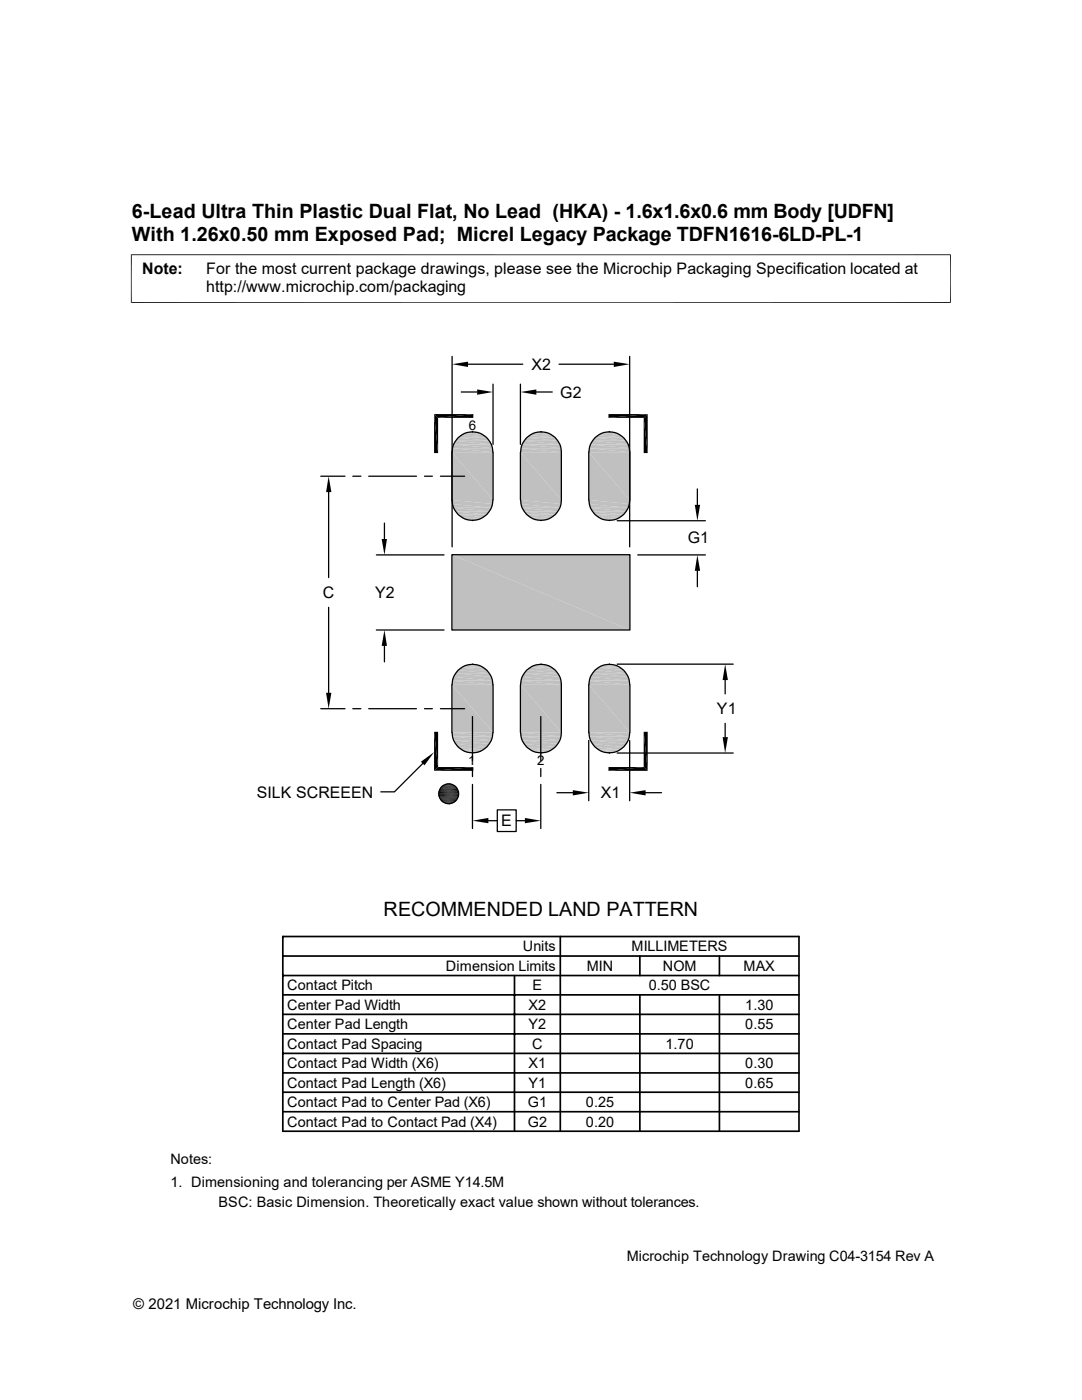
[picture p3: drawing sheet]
<svg xmlns="http://www.w3.org/2000/svg" width="216mm" height="279mm" viewBox="0 0 216 279" stroke-linecap="round" stroke-linejoin="round" font-family="sans-serif">
<g fill="#c0c0c0">
<path d="M93.5 86.2h1.6z"/>
<path d="M107.1 86.2h1.6z"/>
<path d="M120.8 86.2h1.6z"/>
</g>
<path d="M92.7 86.3h3.1M106.3 86.3h3.2M120 86.3h3.1" fill="none" stroke="#c0c0c0" stroke-width=".21"/>
<path d="M92 86.6h4.6M105.7 86.6h4.5M119.3 86.6h4.6" fill="none" stroke="#c0c0c0" stroke-width=".38"/>
<g fill="#c0c0c0">
<path d="M118.7 87.3l.6-.5 5.2 .5z"/>
<path d="M119.3 86.8h4.6l.6 .5z"/>
<path d="M105 87.3l.7-.5 5.1 .5z"/>
<path d="M105.7 86.8h4.5l.6 .5z"/>
<path d="M91.4 87.3l.6-.5 5.2 .5z"/>
<path d="M92 86.8h4.6l.6 .5z"/>
<path d="M118.7 87.3l6.3 .7h-6.8z"/>
<path d="M118.7 87.3h5.8l.5 .7z"/>
<path d="M105 87.3l6.3 .7h-6.8z"/>
<path d="M105 87.3h5.8l.5 .7z"/>
<path d="M91.4 87.3l6.3 .7h-6.9z"/>
<path d="M91.4 87.3h5.8l.5 .7z"/>
<path d="M118.2 88l7.1 .7h-7.5z"/>
<path d="M118.2 88h6.8l.3 .7z"/>
<path d="M104.5 88l7.2 .7h-7.6z"/>
<path d="M104.5 88h6.8l.4 .7z"/>
<path d="M90.8 88l7.2 .7h-7.5z"/>
<path d="M90.8 88h6.9l.3 .7z"/>
<path d="M117.8 88.7l7.8 .8h-8z"/>
<path d="M117.8 88.7h7.5l.3 .8z"/>
<path d="M104.1 88.7l7.8 .8h-8z"/>
<path d="M104.1 88.7h7.6l.2 .8z"/>
<path d="M90.5 88.7l7.8 .8h-8z"/>
<path d="M90.5 88.7h7.5l.3 .8z"/>
<path d="M117.6 89.5l8.1 .8h-8.2z"/>
<path d="M117.6 89.5h8l.1 .8z"/>
<path d="M103.9 89.5l8.1 .8h-8.2z"/>
<path d="M103.9 89.5h8l.1 .8z"/>
<path d="M90.3 89.5l8.1 .8h-8.2z"/>
<path d="M90.3 89.5h8l.1 .8z"/>
<path d="M117.5 90.3l8.2 9.5h-8.2z"/>
<path d="M117.5 90.3h8.2v9.5z"/>
<path d="M103.8 90.3l8.2 9.5h-8.2z"/>
<path d="M103.8 90.3h8.2v9.5z"/>
<path d="M90.2 90.3l8.2 9.5h-8.2z"/>
<path d="M90.2 90.3h8.2v9.5z"/>
<path d="M117.5 99.8l8.1 .8h-8z"/>
<path d="M117.5 99.8h8.2l-.1 .8z"/>
<path d="M103.8 99.8l8.1 .8h-8z"/>
<path d="M103.8 99.8h8.2l-.1 .8z"/>
<path d="M90.2 99.8l8.1 .8h-8z"/>
<path d="M90.2 99.8h8.2l-.1 .8z"/>
<path d="M117.6 100.6l7.7 .7h-7.5z"/>
<path d="M117.6 100.6h8l-.3 .7z"/>
<path d="M103.9 100.6l7.8 .7h-7.6z"/>
<path d="M103.9 100.6h8l-.2 .7z"/>
<path d="M90.3 100.6l7.7 .7h-7.5z"/>
<path d="M90.3 100.6h8l-.3 .7z"/>
<path d="M117.8 101.3l7.2 .8h-6.8z"/>
<path d="M117.8 101.3h7.5l-.3 .8z"/>
<path d="M104.1 101.3l7.2 .8h-6.8z"/>
<path d="M104.1 101.3h7.6l-.4 .8z"/>
<path d="M90.5 101.3l7.2 .8h-6.9z"/>
<path d="M90.5 101.3h7.5l-.3 .8z"/>
<path d="M118.2 102.1l6.3 .6h-5.8z"/>
<path d="M118.2 102.1h6.8l-.5 .6z"/>
<path d="M104.5 102.1l6.3 .6h-5.8z"/>
<path d="M104.5 102.1h6.8l-.5 .6z"/>
<path d="M90.8 102.1l6.4 .6h-5.8z"/>
<path d="M90.8 102.1h6.9l-.5 .6z"/>
<path d="M118.7 102.7l5.2 .5h-4.6z"/>
<path d="M118.7 102.7h5.8l-.6 .5z"/>
<path d="M105 102.7l5.2 .5h-4.5z"/>
<path d="M105 102.7h5.8l-.6 .5z"/>
<path d="M91.4 102.7l5.2 .5h-4.6z"/>
<path d="M91.4 102.7h5.8l-.6 .5z"/>
</g>
<path d="M92 103.4h4.6M105.7 103.4h4.5M119.3 103.4h4.6" fill="none" stroke="#c0c0c0" stroke-width=".38"/>
<g fill="#c0c0c0">
<path d="M93.5 103.8h1.6z"/>
<path d="M107.1 103.8h1.6z"/>
<path d="M120.8 103.8h1.6z"/>
</g>
<path d="M92.7 103.7h3.1M106.3 103.7h3.2M120 103.7h3.1" fill="none" stroke="#c0c0c0" stroke-width=".21"/>
<g fill="#c0c0c0">
<path d="M90.2 110.7l35.5 15h-35.5z"/>
<path d="M90.2 110.7h35.5v15z"/>
<path d="M93.5 132.6h1.6z"/>
<path d="M107.1 132.6h1.6z"/>
<path d="M120.8 132.6h1.6z"/>
</g>
<path d="M92.7 132.7h3.1M106.3 132.7h3.2M120 132.7h3.1" fill="none" stroke="#c0c0c0" stroke-width=".21"/>
<path d="M92 133h4.6M105.7 133h4.5M119.3 133h4.6" fill="none" stroke="#c0c0c0" stroke-width=".38"/>
<g fill="#c0c0c0">
<path d="M118.7 133.7l.6-.5 5.2 .5z"/>
<path d="M119.3 133.2h4.6l.6 .5z"/>
<path d="M105 133.7l.7-.5 5.1 .5z"/>
<path d="M105.7 133.2h4.5l.6 .5z"/>
<path d="M91.4 133.7l.6-.5 5.2 .5z"/>
<path d="M92 133.2h4.6l.6 .5z"/>
<path d="M118.7 133.7l6.3 .7h-6.8z"/>
<path d="M118.7 133.7h5.8l.5 .7z"/>
<path d="M105 133.7l6.3 .7h-6.8z"/>
<path d="M105 133.7h5.8l.5 .7z"/>
<path d="M91.4 133.7l6.3 .7h-6.9z"/>
<path d="M91.4 133.7h5.8l.5 .7z"/>
<path d="M118.2 134.4l7.1 .7h-7.5z"/>
<path d="M118.2 134.4h6.8l.3 .7z"/>
<path d="M104.5 134.4l7.2 .7h-7.6z"/>
<path d="M104.5 134.4h6.8l.4 .7z"/>
<path d="M90.8 134.4l7.2 .7h-7.5z"/>
<path d="M90.8 134.4h6.9l.3 .7z"/>
<path d="M117.8 135.1l7.8 .7h-8z"/>
<path d="M117.8 135.1h7.5l.3 .7z"/>
<path d="M104.1 135.1l7.8 .7h-8z"/>
<path d="M104.1 135.1h7.6l.2 .7z"/>
<path d="M90.5 135.1l7.8 .7h-8z"/>
<path d="M90.5 135.1h7.5l.3 .7z"/>
<path d="M117.6 135.8l8.1 .9h-8.2z"/>
<path d="M117.6 135.8h8l.1 .9z"/>
<path d="M103.9 135.8l8.1 .9h-8.2z"/>
<path d="M103.9 135.8h8l.1 .9z"/>
<path d="M90.3 135.8l8.1 .9h-8.2z"/>
<path d="M90.3 135.8h8l.1 .9z"/>
<path d="M117.5 136.7l8.2 9.5h-8.2z"/>
<path d="M117.5 136.7h8.2v9.5z"/>
<path d="M103.8 136.7l8.2 9.5h-8.2z"/>
<path d="M103.8 136.7h8.2v9.5z"/>
<path d="M90.2 136.7l8.2 9.5h-8.2z"/>
<path d="M90.2 136.7h8.2v9.5z"/>
<path d="M117.5 146.2l8.1 .8h-8z"/>
<path d="M117.5 146.2h8.2l-.1 .8z"/>
<path d="M103.8 146.2l8.1 .8h-8z"/>
<path d="M103.8 146.2h8.2l-.1 .8z"/>
<path d="M90.2 146.2l8.1 .8h-8z"/>
<path d="M90.2 146.2h8.2l-.1 .8z"/>
<path d="M117.6 147l7.7 .7h-7.5z"/>
<path d="M117.6 147h8l-.3 .7z"/>
<path d="M103.9 147l7.8 .7h-7.6z"/>
<path d="M103.9 147h8l-.2 .7z"/>
<path d="M90.3 147l7.7 .7h-7.5z"/>
<path d="M90.3 147h8l-.3 .7z"/>
<path d="M117.8 147.7l7.2 .8h-6.8z"/>
<path d="M117.8 147.7h7.5l-.3 .8z"/>
<path d="M104.1 147.7l7.2 .8h-6.8z"/>
<path d="M104.1 147.7h7.6l-.4 .8z"/>
<path d="M90.5 147.7l7.2 .8h-6.9z"/>
<path d="M90.5 147.7h7.5l-.3 .8z"/>
<path d="M118.2 148.5l6.3 .6h-5.8z"/>
<path d="M118.2 148.5h6.8l-.5 .6z"/>
<path d="M104.5 148.5l6.3 .6h-5.8z"/>
<path d="M104.5 148.5h6.8l-.5 .6z"/>
<path d="M90.8 148.5l6.4 .6h-5.8z"/>
<path d="M90.8 148.5h6.9l-.5 .6z"/>
<path d="M118.7 149.1l5.2 .5h-4.6z"/>
<path d="M118.7 149.1h5.8l-.6 .5z"/>
<path d="M105 149.1l5.2 .5h-4.5z"/>
<path d="M105 149.1h5.8l-.6 .5z"/>
<path d="M91.4 149.1l5.2 .5h-4.6z"/>
<path d="M91.4 149.1h5.8l-.6 .5z"/>
</g>
<path d="M92 149.8h4.6M105.7 149.8h4.5M119.3 149.8h4.6" fill="none" stroke="#c0c0c0" stroke-width=".38"/>
<g fill="#c0c0c0">
<path d="M93.5 150.2h1.6z"/>
<path d="M107.1 150.2h1.6z"/>
<path d="M120.8 150.2h1.6z"/>
</g>
<path d="M92.7 150.1h3.1M106.3 150.1h3.2M120 150.1h3.1" fill="none" stroke="#c0c0c0" stroke-width=".21"/>
<g fill="none" stroke="#000" stroke-width=".25">
<path d="M90.2 71.1v38M92 78.2h3.2M93.4 72.7h10.9M98.4 76.7v12M103.8 76.7v12M107 78.2h3.2M111.5 72.7h11M125.6 71.1v38M64 95h4.8M65.6 98.2v17.1M70.4 95h1.6M73.6 95h9.5"/>
<path d="M84.7 95h1.6M87.9 95h4.8M90.2 90.3a4.1 4.1 0 0 1 4.1-4.1 4.1 4.1 0 0 1 4 4.1M90.2 99.8a4.1 4.1 0 0 0 4.1 4 4.1 4.1 0 0 0 4-4M94.3 86.1h.1M98.4 90.3v9.5M103.8 90.3v9.5M103.9 90.3a4.1 4.1 0 0 1 4-4.1 4.1 4.1 0 0 1 4.1 4.1v9.5a4.1 4.1 0 0 1-4.1 4 4.1 4.1 0 0 1-4-4M107.9 86.1h.1M117.5 90.3v9.5M117.5 90.3a4.1 4.1 0 0 1 4.1-4.1 4.1 4.1 0 0 1 4 4.1M117.5 99.8a4.1 4.1 0 0 0 4.1 4 4.1 4.1 0 0 0 4-4"/>
<path d="M121.6 86.1h.1M125.7 90.3v9.5M139.1 97.6v3.2M75.1 110.7h13.5M76.7 104.4v3.2M90.2 110.7h35.5v15h-35.5zM94.3 103.9h.1M107.9 103.9h.1M121.6 103.9h.1M123.1 103.9h17.7M127.3 110.7h13.5M139.1 113.9v3.2"/>
<path d="M65.6 121.2v17.1M75.1 125.7h13.5M76.7 128.9v3.2M94.3 132.5h.1M98.3 136.7a4.1 4.1 0 0 0-4-4.1 4.1 4.1 0 0 0-4.1 4.1v9.5a4.1 4.1 0 0 0 4.1 4 4.1 4.1 0 0 0 4-4M98.4 136.7v9.5M103.8 136.7v9.5M103.9 136.7a4.1 4.1 0 0 1 4-4.1 4.1 4.1 0 0 1 4.1 4.1v9.5a4.1 4.1 0 0 1-4.1 4 4.1 4.1 0 0 1-4-4M107.9 132.5h.1M117.5 136.7v9.5M117.5 136.7a4.1 4.1 0 0 1 4.1-4.1 4.1 4.1 0 0 1 4 4.1M121.6 132.5h.1"/>
<path d="M123.1 132.5h23.2M125.7 136.7v9.5M144.7 135.7v2.8M64 141.4h4.8M70.4 141.4h1.6M73.6 141.4h9.5M84.4 152.4l-5.7 5.6h-2.7M84.7 141.4h1.6M87.9 141.4h4.8M94.3 150.3h.1M94.3 143v8.8M94.3 153.4v1.6"/>
<path d="M94.3 156.5v8.9M107.9 143v8.8M107.9 153.4v1.6M107.9 156.5v8.9M107.9 150.3h.1M111.1 158.2h3.2M117.5 147.8v12M117.5 146.2a4.1 4.1 0 0 0 4.1 4 4.1 4.1 0 0 0 4-4M121.6 150.3h.1M123.1 150.3h23.2M125.6 147.8v12M128.8 158.2h3.2"/>
<path d="M144.7 144.4v2.7M97.5 163.8h1.7M99.2 161.6h3.8v4.3h-3.8zM103 163.8h1.7"/>
<circle cx="89.5" cy="158.4" r="1.98"/>
</g>
<g fill="none" stroke="#000" stroke-width=".34">
<path d="M56.4 190.8h103M56.4 186.9h103v38.9h-103zM56.4 194.7h103M56.4 198.5h103M102.7 194.7v31.1M111.8 186.9v38.9M127.7 190.8v3.9M127.7 198.5v27.3M143.6 190.8v3.9M143.6 198.5v27.3M56.4 210.2h103M56.4 214.1h103"/>
<path d="M56.4 202.4h103M56.4 206.3h103M56.4 218h103M56.4 221.9h103"/>
</g>
<g fill="#000">
<path d="M90.2 72.7l3.2-.5v1zM95.2 77.7l3.2 .5-3.2 .6zM103.8 78.2l3.2-.5v1.1zM122.5 72.2l3.1 .5-3.1 .5zM65.6 95l.5 3.2h-1zM86.6 82.6l.8 7.8h-.8zM86.6 82.6l.8 .8v7zM87.4 83.4l7-.8v.8zM86.6 82.6h7.8l-7 .8zM121.4 82.6h7.8l-7.8 .8zM121.4 83.4l7.8-.8-.8 .8zM128.4 83.4l.8 7h-.8z"/>
<path d="M128.4 83.4l.8-.8v7.8zM76.2 107.6h1l-.5 3.1zM139.1 110.7l.6 3.2h-1.1zM138.6 100.8h1.1l-.6 3.1zM65.1 138.3h1l-.5 3.1zM76.7 125.7l.5 3.2h-1zM144.7 132.5l.5 3.2h-1zM84 152l2.6-1.9-1.9 2.6zM86.6 146.1l.8 7-.8 .7zM86.6 146.1h.8v7zM88.5 156.7h2zM88.7 156.6l1.8 .1z"/>
<path d="M88.7 156.6h1.7zM88.9 156.5l1.5 .1zM88.9 156.5h1.3zM89.1 156.5h1.1zM89.1 156.5h.9zM89.2 156.4l.8 .1zM89.2 156.4h.5zM86.6 153.8l7.8-.7v.7zM86.6 153.8l.8-.7h7zM114.3 157.7l3.2 .5-3.2 .6zM121.4 153.1h7l-7 .7zM121.4 153.8l7-.7 .8 .7z"/>
<path d="M128.4 146.1l.8 7.7-.8-.7zM125.6 158.2l3.2-.5v1.1zM128.4 146.1h.8v7.7zM144.2 147.1h1l-.5 3.2zM88.5 160.2l1.9 .1zM88.5 160.2h2zM88.7 160.3l1.5 .1zM88.7 160.3h1.7zM88.9 160.4h1.1zM88.9 160.4h1.3zM89.1 160.4h.6zM89.1 160.4h.9z"/>
<path d="M89.2 160.4h.5zM94.3 163.8l3.2-.6v1.1zM104.7 163.2l3.2 .6-3.2 .5z"/>
</g>
<g fill="none" stroke="#000" stroke-width=".2">
<path d="M26.1 50.8h163.6M26.2 50.8v9.7M189.7 50.8v9.7M26.1 60.4h163.6M87.5 158.3h4.1M87.5 157.9h4M87.5 158.9h4M87.6 157.8h3.9M87.6 159.1h3.9M87.6 159.3h3.8M87.7 157.4h3.6M87.7 159.4h3.6"/>
<path d="M87.8 157.3h3.4M87.8 159.6h3.4M87.9 157.1h3.2M87.9 159.8h3.2M88.1 157h2.9M88.1 159.9h2.9M88.2 156.8h2.6M88.3 156.7h2.4M88.2 160h2.6M88.3 160.1h2.4"/>
</g>
<path d="M87.5 158.1h4M87.5 158.5h4.1M87.5 158.7h4M87.6 157.6h3.8" fill="none" stroke="#000" stroke-width=".21"/>
<g font-size="3.9">
<text x="26.3" y="43.5">6-Lead Ultra Thin Plastic Dual Flat, No Lead (HKA) - 1.6x1.6x0.6 mm Body [UDFN]</text>
<text x="26.3" y="48">With 1.26x0.50 mm Exposed Pad; Micrel Legacy Package TDFN1616-6LD-PL-1</text>
<text x="76.5" y="182.8">RECOMMENDED LAND PATTERN</text>
</g>
<g font-size="3.2">
<text x="28.4" y="54.6">Note:</text>
<text x="41.1" y="54.6">For the most current package drawings, please see the Microchip Packaging Specification located at</text>
<text x="41.1" y="58.3">http://www.microchip.com/packaging</text>
<text x="106" y="73.8">X2</text>
<text x="111.8" y="79.4">G2</text>
<text x="137.2" y="108.5">G1</text>
<text x="64.4" y="119.3">C</text>
<text x="74.8" y="119.4">Y2</text>
<text x="143" y="142.6">Y1</text>
<text x="51.2" y="159.2">SILK SCREEEN</text>
<text x="119.9" y="159.3">X1</text>
<text x="100" y="164.9">E</text>
</g>
<text font-size="3" x="26.6" y="261.3">© 2021 Microchip Technology Inc.</text>
<g font-size="2.9">
<text x="104.3" y="189.9">Units</text>
<text x="126" y="189.9">MILLIMETERS</text>
<text x="57.3" y="197.7">Contact Pitch</text>
<text x="89" y="193.8">Dimension Limits</text>
<text x="106.3" y="197.7">E</text>
<text x="117.1" y="193.8">MIN</text>
<text x="129.5" y="197.7">0.50 BSC</text>
<text x="132.2" y="193.8">NOM</text>
<text x="148.4" y="193.8">MAX</text>
<text x="57.3" y="201.5">Center Pad Width</text>
<text x="105.5" y="201.5">X2</text>
<text x="148.7" y="201.5">1.30</text>
<text x="57.3" y="209.3">Contact Pad Spacing</text>
<text x="57.3" y="205.4">Center Pad Length</text>
<text x="105.5" y="205.4">Y2</text>
<text x="106.2" y="209.3">C</text>
<text x="132.8" y="209.3">1.70</text>
<text x="148.7" y="205.4">0.55</text>
<text x="57.3" y="213.2">Contact Pad Width (X6)</text>
<text x="105.5" y="213.2">X1</text>
<text x="148.7" y="213.2">0.30</text>
<text x="57.3" y="217.1">Contact Pad Length (X6)</text>
<text x="57.3" y="221">Contact Pad to Center Pad (X6)</text>
<text x="105.3" y="221">G1</text>
<text x="105.5" y="217.1">Y1</text>
<text x="116.9" y="221">0.25</text>
<text x="148.7" y="217.1">0.65</text>
<text x="57.3" y="224.8">Contact Pad to Contact Pad (X4)</text>
<text x="105.3" y="224.8">G2</text>
<text x="116.9" y="224.8">0.20</text>
<text x="34" y="232.3">Notes:</text>
<text x="34" y="236.9">1. Dimensioning and tolerancing per ASME Y14.5M</text>
<text x="43.6" y="240.9">BSC: Basic Dimension. Theoretically exact value shown without tolerances.</text>
<text x="125.1" y="251.6">Microchip Technology Drawing C04-3154 Rev A</text>
</g>
<g font-size="2.7">
<text x="93.6" y="85.7">6</text>
<text x="93.4" y="152.7">1</text>
<text x="107.2" y="152.7">2</text>
</g>
</svg>
